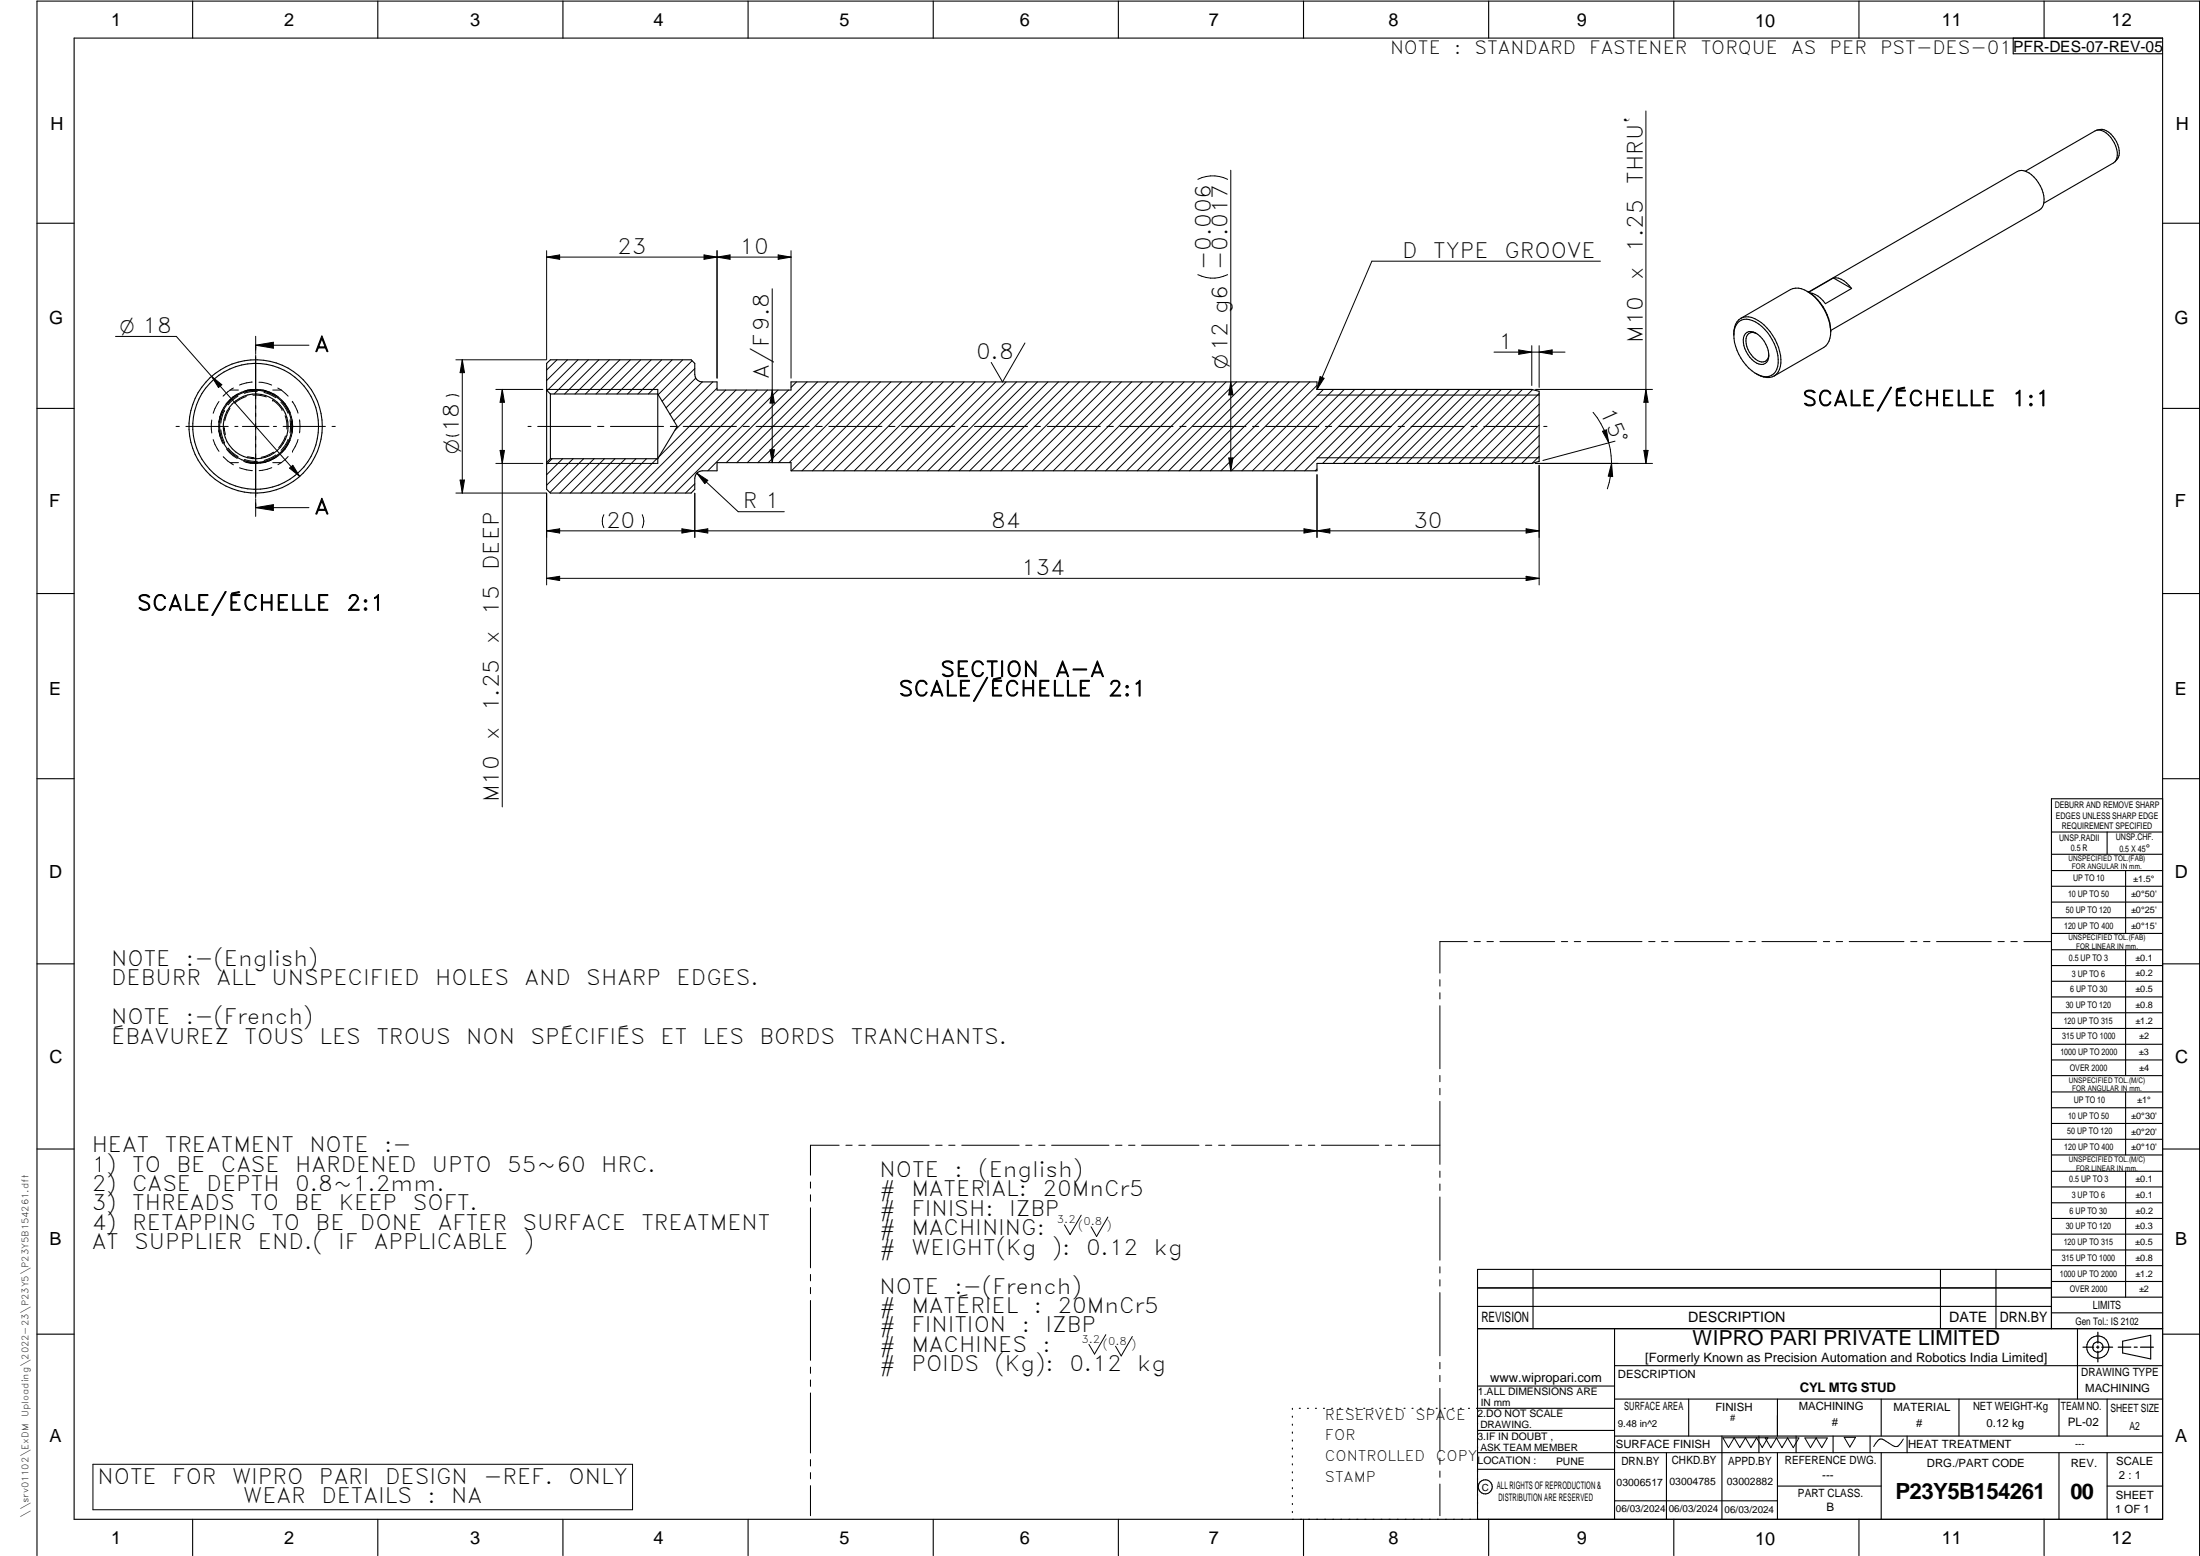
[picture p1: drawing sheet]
<svg xmlns="http://www.w3.org/2000/svg" width="594mm" height="420mm" viewBox="0 0 594 420" stroke-linecap="round" stroke-linejoin="round" font-family="sans-serif">
<g fill="none" stroke="#000" stroke-width=".3">
<path d="M20 10.3h564v400h-564zM52 .3v10M102 .3v10M152 .3v10M202 .3v10M252 .3v10M302 .3v10M352 .3v10M402 .3v10M452 .3v10M502 .3v10M543.6 10.3v4.2h40.4"/>
<path d="M552 .3v10M566.2 35.1l-19.3 11.1M566.2 35.1a4.2 4.2 0 0 1 4.9 2.4 5 5 0 0 1 .6 5.5l-.5 .6M566.2 35.1a5.2 5.2 0 0 1 4.7 3.5 4.9 4.9 0 0 1 .3 5M571.2 43.6l-19.3 11.3M10 60.3h10M488 78.7l.4 .2M488.4 78.9a13.2 13.2 0 0 1 6 10.8M488.4 78.9l56.3-32.6a3.8 3.8 0 0 1 4.6 1.5 7.8 7.8 0 0 1 2.3 8l-.9 .9-56.3 32.5M495.1 75.1a5.3 5.3 0 0 1 4.9 2.8M495.1 75.1l4.9 2.8M495.1 75.1l-6.7 3.8"/>
<path d="M500 77.9l-7.1 4.1a6.2 6.2 0 0 0-4.2-2.9M584 60.3h10M147.6 98.1l1-.9h38l1 .9v3a1.97 1.97 0 0 0 2 2h4v2.2h20v-2.2h142v2.1h58l2 .5v18.9l-2 .5h-58v2h-142v-2.2h-20v2.2h-4a2.03 2.03 0 0 0-2 2v3l-1 1h-38l-1-1zM468.2 90.1v.4M470.1 86l13.4-7.8a5 5 0 0 1 5.6 1.2 14 14 0 0 1 5.2 11 4.5 4.5 0 0 1-1.8 3.4l-13.5 7.8M470.1 86a4.4 4.4 0 0 1 4.6 .5 13.5 13.5 0 0 1 6.1 12.4 3.6 3.6 0 0 1-5.4 2.6l-1.2-.6M470.1 86a4.5 4.5 0 0 0-1.9 4.4 12.7 12.7 0 0 0 7.4 11.1 3.4 3.4 0 0 0 4.6-3.5 12.9 12.9 0 0 0-7-11.4 3.4 3.4 0 0 0-5 2.9M471.3 90.1a2.7 2.7 0 0 1 4 .7 6.7 6.7 0 0 1 2 6.6 2.01 2.01 0 0 1-3 .6 7.4 7.4 0 0 1-3.5-6.9zM474.4 90.1a1.89 1.89 0 0 0-2.2 0 1.89 1.89 0 0 0-.7 2 6.3 6.3 0 0 0 4.2 5.6 1.82 1.82 0 0 0 1.9-1.9M10 110.3h10M147.6 105.4l1 1M148.6 106.4v17.5"/>
<path d="M148.6 106.4h29l5.3 8.7-5.3 8.8h-29M177.6 105.2v19.9M584 110.3h10M148.6 123.9l-1 1M10 160.3h10M584 160.3h10M10 210.3h10M584 215.7h-30v143.1M584 210.3h10M554 224.7h30M554 230.7h30M554 235.1h30"/>
<path d="M554 239.3h30M569 224.7v6M574 235.1v17M554 243.6h30M554 247.8h30M554 252.1h30M554 256.5h30M574 256.5v33.9M10 260.3h10M554 260.7h30M554 265h30M554 269.2h30"/>
<path d="M554 273.5h30M554 277.7h30M584 260.3h10M554 282h30M554 286.2h30M554 290.4h30M554 294.9h30M554 299.1h30M574 294.9v17M10 310.3h10M554 303.4h30M554 307.6h30"/>
<path d="M554 311.9h30M554 316.3h30M574 316.3v34M584 310.3h10M554 320.5h30M554 324.8h30M554 329h30M554 333.2h30M554 337.5h30M399 358.8h185M399 352.8h155M399 347.8h155"/>
<path d="M414 342.8v16M436 358.8v51.5M524 342.8v16M539 342.8v16M554 341.8h30M554 346h30M554 350.3h30M554 354.5h30M554 342.8h-155v67.5M561 358.8v19M10 360.3h10M399 374.3h37"/>
<path d="M436 368.8h148M436 377.8h148M456 377.8v10M480 377.8v10M508 377.8v10M529 377.8v10M556 377.8v10M569 377.8v10M573.2 362.2l7.6-1.6v6.3l-7.6-1.6zM584 360.3h10M349 380.3v.3M349 382.4v.3"/>
<path d="M349 384.6v.3M349 386.7v.3M349 388.8v.3M349 391v.3M349 393.1v.3M349 395.3v.3M349 397.4v.3M349 399.5v.3M350.9 380.3h.2M353.1 380.3h.2M355.2 380.3h.3M357.4 380.3h.3"/>
<path d="M359.6 380.3h.3M361.7 380.3h.3M363.9 380.3h.3M366.1 380.3h.3M368.3 380.3h.2M370.4 380.3h.3M372.6 380.3h.3M374.8 380.3h.3M376.9 380.3h.4M379.1 380.3h.3M381.3 380.3h.3M383.4 380.3h.4"/>
<path d="M385.6 380.3h.3M387.8 380.3h.3M390 380.3h.3M392.2 380.3h.3M394.3 380.3h.3M396.5 380.3h.3M398.7 380.3h37.3M399 386.2h37M399 396.7h37M436 387.8h148M450 392.3v18M465 387.8v22.5"/>
<path d="M475 387.8v4.5M480 392.3v18M485 387.8v4.5M495 387.8v4.5M505 387.8v4.5M508 392.3v18M515 387.8v4.5M556 392.3v18M569 392.3v18M584 392.3h-185M52 410.3v9.7M102 410.3v9.7"/>
<path d="M152 410.3v9.7M202 410.3v9.7M252 410.3v9.7M302 410.3v9.7M349 401.7v.3M349 403.8v.4M349 406v.3M349 408.1v.3M352 410.3v9.7M402 410.3v9.7M436 405.3h44M452 410.3v9.7"/>
<path d="M480 401.3h28M502 410.3v9.7M552 410.3v9.7M569 401.3h15M10 420v-419.7h584v419.7"/>
<circle cx="69" cy="115.1" r="9.7"/>
<circle cx="69" cy="115.2" r="18"/>
<circle cx="69" cy="115.1" r="17"/>
<circle cx="69.1" cy="115.1" r="8.7"/>
<circle cx="566.5" cy="363.8" r="2.99"/>
<circle cx="566.5" cy="363.7" r="1.41"/>
<circle cx="401.1" cy="401.5" r="1.9"/>
</g>
<path d="M566.5 359.7v3M562.5 363.8h2.9M566.1 363.8h.7M566.5 363.4v.7M566.5 364.9v2.8M567.6 363.8h2.9M572 363.8h3.4M576.3 363.8h.8M578 363.8h3.5" fill="none" stroke="#000" stroke-width=".34"/>
<g fill="none" stroke="#000" stroke-width=".27">
<path d="M444.5 30v95.1M331.5 48.4a9 9 0 0 0-8 0M332.4 46v81.1M147.6 67.7v29.4M147.6 69.4h66M147.6 69.4l3.5-.6v1.2zM190.1 68.8v1.2l7-1.2v1.2zM193.6 67.7v34.4M208.5 78v46.9M210.1 68.8l3.5 .6-3.5 .6zM213.6 67.7v34.4M323.5 74.2a9 9 0 0 0 8 0"/>
<path d="M432.2 70.5h-61.7l-14.9 34.7M31.2 90.8h16.4l33.3 37.9M69 90.8v4.8M69 95.8v38.6M69 93.2h14.4M69 93.2l4.8-.8v1.6zM123.1 97.2h24.5M124.8 97.2v35.9M124.8 97.2l.6 3.4h-1.2zM150.4 97.2l-2.8 2.7M153.2 97.2l-5.6 5.5M156.1 97.2l-8.4 8.3"/>
<path d="M158.9 97.2l-9.3 9.2M161.7 97.2l-9.2 9.2M164.5 97.2l-9.2 9.2M167.4 97.2l-9.3 9.2M170.2 97.2l-9.3 9.2M173 97.2l-9.2 9.2M175.8 97.2l-9.2 9.2M178.7 97.2l-9.2 9.2M181.5 97.2l-9.3 9.2M184.4 97.2l-9.3 9.2M186.9 97.4l-9.1 9.2M187.6 99.5l-8.8 8.8"/>
<path d="M276.8 92.6l-6.1 10.5-3-5.2M403.4 95.1h19.2M410.1 94.5l3.5 .6-3.5 .6zM413.6 93.3v10.8M415.6 95.1l3.5-.6v1.2zM415.6 93.3v11.3M47.5 115.1h.9M50.2 115.1h11.4M57.1 101.6l2.8 2.3-.9 .7zM57.2 113.4v3.5M57.6 118.7l.4 1.3 1.1 1.9M59.1 116.1v.4"/>
<path d="M59.1 108.4l-1.1 1.9-.4 1.3M59.1 113.8v2.7M59.1 116.5l.3 1.2 .7 2M59.1 113.8v.4M59.6 116.1l1 3.3M59.8 111.3l-.7 2.5M60.1 110.6l-.3 .7M60.6 110.9l-.8 2.3-.2 1.1M60.6 110.9h.1M60.6 115.5l.3 1.8M60.6 119.5h.1M62 108.1l-.9 1-1.3 2.2"/>
<path d="M62 108.1l-.8 .9M62.1 105.3h2.3M62.1 110.3l-.7 1.2-.7 2.1M63 104.8l-1.5 1-1.3 1.2M63.4 115.1h.9M64 106.5h.1M64 106.5l-2 1.6M64.3 107l-1.4 .9-1.3 1.4M65.4 115.1h7.2M66.5 105.5l-.6 .2M66.5 105.5l-2.5 1M66.5 107.1a7.7 7.7 0 0 0-3.1 1.8"/>
<path d="M66.7 105.3h4.6M68.1 103.2l-1.5 .2-1.9 .6M68.3 106.7a8 8 0 0 1 3.6 .5M69 105.2h.5M69 105.2l-2.5 .3M69 105.2l2.6 .3M69.5 105.7a7.8 7.8 0 0 0-3.6 .5M69.9 103.2l2.3 .3 1.2 .5M71.3 106l1.1 .3 2.1 1.1M71.5 105.5h.1M71.6 105.5l2.4 1M73.6 108l1 .8 1.6 1.7"/>
<path d="M73.6 108h.1M73.7 105.3h2.2M73.8 115.1h.9M74 106.5l.9 .5M74 106.5l1.1 .7 1.9 1.9M75 104.8l1 .6 1.8 1.6M75.9 108.6l1.3 1.7 .6 1.3M76.2 110.6h.1M76.3 108.3l.7 .8M76.4 115.1h11.5M77 109.1l1.3 2.2M77 112.3a7.8 7.8 0 0 1 .5 3.6"/>
<path d="M77.1 117.7l-.9 1.9-.9 1.3M77.8 118.7l-.6 1.3-1.3 1.6M78.3 111.3v.2M78.3 111.3l.6 2.5M78.3 118.9l-.6 1.2M78.3 113.4l.2 1.7-.2 1.8M78.9 113.3v.5M78.9 108.4h.1M78.9 113.8v2.7M78.9 116.5l-.2 1.2-1 2.4M78.9 116.5v.5M79 108.4l1.5 3.1"/>
<path d="M80.5 118.7l-1.5 3.1M80.9 113.4v3.5M89.7 115.1h.8M120.5 117.4a4.1 4.1 0 0 0 3.4 0M120.5 107a3.8 3.8 0 0 1 3.4 0M133.9 105.2h12.7M135.6 105.2v112.7M135.6 105.2l.6 3.4h-1.2zM142.6 115.1h.8M145.2 115.1h14.3M147.6 105.2h30M161.4 115.1h1.7"/>
<path d="M164.8 115.1h14.4M181 115.1h1.7M184.5 115.1h14.4M187.9 102.1l-8 8M189.6 103.1l-8.7 8.8M192.5 103.1l-10.5 10.5M193.6 104.8l-11.4 11.4M196 105.3l-18 18M198.7 105.3l-27.7 27.8M200.7 115.1h1.6M201.6 105.3l-27.8 27.8M204.2 115.1h14.3"/>
<path d="M204.4 105.3l-27.8 27.8M207.3 105.3l-27.9 27.8M208.5 105.3l.6 3.5h-1.2zM210.1 105.3l-27.8 27.8M212.9 105.3l-21.8 21.8M215.1 103.1l-1.5 1.5M217.9 103.1l-21.8 21.8M220.3 115.1h1.7M220.8 103.1l-21.8 21.8M223.6 103.1l-21.8 21.8M223.8 115.1h14.4M226.4 103.1l-21.8 21.8"/>
<path d="M229.3 103.1l-21.8 21.8M232.1 103.1l-21.8 21.8M234.9 103.1l-21.8 21.8M237.7 103.1l-24 24M240 115.1h1.7M240.6 103.1l-24 24M243.4 103.1l-24 24M243.5 115.1h14.3M246.2 103.1l-24 24M249 103.1l-24 24M251.9 103.1l-24 24M254.7 103.1l-24 24"/>
<path d="M257.5 103.1l-24 24M259.6 115.1h1.7M260.3 103.1l-23.9 24M263.1 115.1h14.4M263.2 103.1l-24 24M266 103.1l-24 24M268.9 103.1l-24.1 24M271.7 103.1l-24 24M274.5 103.1l-24 24M277.3 103.1l-24 24M279.3 115.1h1.7M280.2 103.1l-24 24"/>
<path d="M282.8 115.1h14.3M283 103.1l-24 24M285.8 103.1l-24 24M288.7 103.1l-24 24M291.5 103.1l-24 24M294.3 103.1l-24 24M297.1 103.1l-24 24M298.9 115.1h1.7M300 103.1l-24 24M302.4 115.1h14.4M302.8 103.1l-24 24M305.6 103.1l-24 24"/>
<path d="M308.4 103.1l-24 24M311.3 103.1l-24 24M314.1 103.1l-24 24M316.9 103.1l-24 24M318.6 115.1h1.7M319.7 103.1l-23.9 24M322.1 115.1h14.4M322.6 103.1l-24 24M325.4 103.1l-24 24M328.2 103.1l-24 24M331.1 103.1l-24 24M332.4 103.1l.5 3.5h-1.1z"/>
<path d="M333.9 103.1l-24 24M336.7 103.1l-24 24M338.2 115.1h1.7M339.5 103.1l-24 24M341.8 115.1h14.3M342.4 103.1l-24 24M345.2 103.1l-24 24M348.1 103.1l-24 24M350.9 103.1l-24.1 24M353.7 103.1l-24 24M355.6 104.1l-23.1 23M355.6 106.7h60"/>
<path d="M356.5 101.7l1 .5-1.9 3zM357.4 105.2l-22 21.9M357.9 115.1h1.7M360.2 105.2l-22 21.9M361.4 115.1h14.3M363 105.2l-22 21.9M365.8 105.2l-22 21.9M368.7 105.2l-22 21.9M371.5 105.2l-22 21.9M374.3 105.2l-22 21.9M377.1 105.2l-19.9 19.9M377.5 115.1h1.8"/>
<path d="M380 105.2l-20 19.9M381 115.1h14.4M382.8 105.2l-20 19.9M385.6 105.2l-20 19.9M388.5 105.2l-20 19.9M391.3 105.2l-20 19.9M394.1 105.2l-20 19.9M397 105.2l-20 19.9M397.2 115.1h1.7M399.8 105.2l-20 19.9M400.7 115.1h14.4M402.6 105.2l-20 19.9"/>
<path d="M405.4 105.2l-20 19.9M408.3 105.2l-20 19.9M411.1 105.2l-20 19.9M413.8 105.2l-19.9 19.9M414.6 105.2h31.6M415.6 114.8l-10.4 10.3M415.6 106.3l-18.9 18.8M415.6 109.1l-16 16M415.6 117.6l-7.6 7.5M415.6 111.9l-13.2 13.2M416.8 115.1h.9M430.2 111.3a22.3 22.3 0 0 1 4.2 8.2"/>
<path d="M432.7 116.5l1.1-.4 .6 3.4zM434.4 119.5a21 21 0 0 1-.4 12.5M436.1 119.1l-19.5 5.2M444.5 105.2l.5 3.4h-1.1zM60.3 123.3l1.2 1.2 1.5 1M61.2 121.3l1.7 1.8 1.1 .7M61.6 121l1.3 1.4 1.4 .9M62.1 124.9h2.3M64.7 126.3l3.4 .8M65.8 124.6l1.9 .5h1.3M66 124.1l1.5 .4 2 .1M66.7 124.9h4.6"/>
<path d="M66.8 123.3l1.8 .3M69 137.1l4.8-.8v1.5zM69 134.7v4.7M69 137.1h14.4M69.5 125.1h-.5M73.4 126.3l-1.2 .4-2.2 .4M73.7 124.9h2.2M73.9 122.1l-2.3 1.1-1.1 .3M74 123.8a9.8 9.8 0 0 1-5 1.3M74.5 122.9l-.9 .5-2.3 .9M74.8 123.3l-.8 .5M77 121.2l-1.9 1.9-1.1 .7"/>
<path d="M77 121.2l-.7 .8M77.7 120.1l-.7 1.1M77.8 123.3l-1.8 1.6-.9 .6M78.2 126.4l.9-.8 1.8 3.1zM79 121.8h.1M123.1 133.1h24.5M124.2 129.6h1.2l-.6 3.5zM133.9 125.1h12.7M135 121.6h1.2l-.6 3.5zM147.6 125.1h30M147.6 133.2v24.7M149.1 123.9l-1.5 1.4"/>
<path d="M151.9 123.9l-4.3 4.3M154.8 123.9l-7.2 7.1M157.6 123.9l-9.1 9.1M160.4 123.9l-9.2 9.2M163.1 139a3.9 3.9 0 0 0 0 3.5M163.2 123.9l-9.2 9.2M166.1 123.9l-9.3 9.2M168.9 123.9l-9.2 9.2M171.7 123.9l-9.2 9.2M173.4 139a3.9 3.9 0 0 1 0 3.5M174.6 123.9l-9.3 9.2M177.4 123.9l-9.3 9.2"/>
<path d="M187.6 130.6l-2.5 2.5M187.6 133.2v11.9M188.2 127.8l2.9 1.9-.8 .9zM188.2 127.8l11.1 10.4h12.5M207.9 121.5h1.2l-.6 3.4zM331.8 123.7h1.1l-.5 3.4zM355.6 126.7l-.4 .4M355.6 123.6h60M355.6 128.2v16.9M414.6 125.1h31.6M415.6 123.2l-1.8 1.9M415.6 120.4l-4.7 4.7"/>
<path d="M415.6 125.6v32.3M435.2 125.1l.3 3.6-1.2-.1zM443.9 121.6h1.1l-.5 3.5zM147.6 143.3h268M147.6 156.2h268M147.6 143.3l3.5-.5v1.1zM147.6 156.2l3.5-.6v1.2zM184.1 142.8l3.5 .5-3.5 .6zM187.6 143.3l3.5-.5v1.1zM352.1 142.8l3.5 .5-3.5 .6zM355.6 143.3l3.5-.5v1.1zM412.1 142.8l3.5 .5-3.5 .6z"/>
<path d="M412.1 155.6l3.5 .6-3.5 .6zM396.2 254.3h-7.4v8.5M398.1 254.3h1.6M401.5 254.3h1.8M405 254.3h14.8M421.6 254.3h1.7M425.1 254.3h1.7M428.6 254.3h14.8M445.2 254.3h1.7M448.7 254.3h1.7M452.2 254.3h14.8M468.8 254.3h1.7"/>
<path d="M472.3 254.3h1.7M475.8 254.3h14.8M492.4 254.3h1.7M495.8 254.3h1.8M499.4 254.3h14.7M516 254.3h1.6M519.4 254.3h1.8M522.9 254.3h14.8M539.5 254.3h1.7M543 254.3h1.7M546.5 254.3h7.4M388.8 264.5v1.8"/>
<path d="M388.8 268.1v1.6M388.8 271.6v17M388.8 290.4v1.7M388.8 293.9v1.7M388.8 297.4v17M218.9 319.2v1.6M226.6 309.2h-7.7v8.1M228.4 309.2h1.7M231.9 309.2h1.7M235.4 309.2h15.5M252.7 309.2h1.7M256.2 309.2h1.7"/>
<path d="M259.7 309.2h15.5M277 309.2h1.7M280.5 309.2h1.7M284 309.2h15.5M301.2 309.2h1.8M304.8 309.2h1.7M308.3 309.2h15.5M325.5 309.2h1.7M329.1 309.2h1.6M332.6 309.2h15.4M349.8 309.2h1.7M353.3 309.2h1.7"/>
<path d="M356.8 309.2h15.5M374.1 309.2h1.7M377.6 309.2h1.7M381.1 309.2h7.7M388.8 316.2v1.7M388.8 319.7v1.7M218.9 322.6v1.8M218.9 326.1v16.2M292 328.1l-3 5.3-1.6-2.6M299.2 328.6l-3.1 5.3-1.5-2.6M388.8 323.2v17.1M218.9 344.1v1.8"/>
<path d="M218.9 347.6v1.7M218.9 351.2v16.1M388.8 342.1v1.6M388.8 345.6v1.7M388.8 349v17.1M218.9 369.1v1.7M218.9 372.6v1.8M218.9 376.1v16.2M298.6 360.4l-3 5.2-1.6-2.6M305.8 360.9l-3 5.2-1.6-2.6M388.8 367.9v1.7M388.8 371.4v1.7"/>
<path d="M388.8 374.9v17M25.1 395.4h145.7v12.3h-145.7zM218.9 394.1v1.8M218.9 397.6v1.7M388.8 393.7v1.7M388.8 397.2v1.7M465.2 388.2h12.2l-1.5 2.7-1.6-2.7-1.5 2.7-1.5-2.7-1.5 2.7-1.5-2.7-1.5 2.7zM476.7 388.3h9.1l-1.6 2.6-1.5-2.6-1.5 2.6-1.5-2.6-1.5 2.6zM487.4 388.3h6l-1.5 2.6-1.5-2.6-1.5 2.6zM498 388.1h3.1l-1.6 2.6zM514 388.6l-1.1 1.5a1.2 1.2 0 0 1-1.8 .3l-1.8-1.2a1.55 1.55 0 0 0-1.6-.6 1.55 1.55 0 0 0-1.2 1.1l-.5 .9M218.9 401.2v8.1"/>
<path d="M388.8 400.7v8.6"/>
</g>
<g fill="#000">
<path d="M147.6 69.4l3.5-.6v1.2zM190.1 68.8l3.5 .6-3.5 .6zM193.6 69.4l3.5-.6v1.2zM210.1 68.8l3.5 .6-3.5 .6zM69 93.2l4.8-.8v1.6zM410.1 94.5l3.5 .6-3.5 .6zM415.6 95.1l3.5-.6v1.2zM57.1 101.6l2.8 2.3-.9 .7zM124.8 97.2l.6 3.4h-1.2zM135.6 105.2l.6 3.4h-1.2zM208.5 105.3l.6 3.5h-1.2zM332.4 103.1l.5 3.5h-1.1z"/>
<path d="M356.5 101.7l1 .5-1.9 3zM432.7 116.5l1.1-.4 .6 3.4zM444.5 105.2l.5 3.4h-1.1zM69 137.1l4.8-.8v1.5zM78.2 126.4l.9-.8 1.8 3.1zM124.2 129.6h1.2l-.6 3.5zM135 121.6h1.2l-.6 3.5zM188.2 127.8l2.9 1.9-.8 .9zM207.9 121.5h1.2l-.6 3.4zM331.8 123.7h1.1l-.5 3.4zM435.2 125.1l.3 3.6-1.2-.1zM443.9 121.6h1.1l-.5 3.5z"/>
<path d="M147.6 143.3l3.5-.5v1.1zM147.6 156.2l3.5-.6v1.2zM184.1 142.8l3.5 .5-3.5 .6zM187.6 143.3l3.5-.5v1.1zM352.1 142.8l3.5 .5-3.5 .6zM355.6 143.3l3.5-.5v1.1zM412.1 142.8l3.5 .5-3.5 .6zM412.1 155.6l3.5 .6-3.5 .6z"/>
</g>
<text font-size="6" x="511.8" y="404.8">P23Y5B154261</text>
<text font-size="5.9" x="559.1" y="404.7">00</text>
<g font-size="5.7">
<text x="443.6" y="49.7" transform="rotate(-90 443.6 49.7)">THRU`</text>
<text x="166.7" y="68.5">23</text>
<text x="199.7" y="68.5">10</text>
<text x="378.7" y="69.7">D</text>
<text x="387" y="69.7">TYPE</text>
<text x="406.2" y="69.7">GROOVE</text>
<text x="443.6" y="67.9" transform="rotate(-90 443.6 67.9)">1.25</text>
<text x="326.9" y="72.9" transform="rotate(-90 326.9 72.9)">-0.006</text>
<text x="443.6" y="75.7" transform="rotate(-90 443.6 75.7)">x</text>
<text x="84.9" y="95">A</text>
<text x="404.7" y="94.2">1</text>
<text x="443.6" y="92.5" transform="rotate(-90 443.6 92.5)">M10</text>
<text x="263.6" y="97">0.8</text>
<text x="207.6" y="102.2" transform="rotate(-90 207.6 102.2)">A/F9.8</text>
<text x="432" y="111.3" transform="rotate(66 432 111.3)">15°</text>
<text x="486.7" y="109.6">SCALE/ÉCHELLE</text>
<text x="543.2" y="109.6">1:1</text>
<text x="200.6" y="137.3">R 1</text>
<text x="84.9" y="138.8">A</text>
<text x="163.7" y="142.5">20</text>
<text x="267.7" y="142.5">84</text>
<text x="381.7" y="142.5">30</text>
<text x="134.7" y="153.9" transform="rotate(-90 134.7 153.9)">DEEP</text>
<text x="275.7" y="155.3">134</text>
<text x="37" y="164.8">SCALE/ÉCHELLE</text>
<text x="93.5" y="164.8">2:1</text>
<text x="134.7" y="166" transform="rotate(-90 134.7 166)">15</text>
<text x="134.7" y="173.8" transform="rotate(-90 134.7 173.8)">x</text>
<text x="253.9" y="182.7">SECTION</text>
<text x="284.9" y="182.7">A-A</text>
<text x="242.6" y="188">SCALE/ÉCHELLE</text>
<text x="299.2" y="188">2:1</text>
<text x="134.7" y="192.1" transform="rotate(-90 134.7 192.1)">1.25</text>
<text x="134.7" y="199.9" transform="rotate(-90 134.7 199.9)">x</text>
<text x="134.7" y="216.7" transform="rotate(-90 134.7 216.7)">M10</text>
<text x="30" y="260.8">NOTE</text>
<text x="50.2" y="260.8">:-(English)</text>
<text x="30" y="266.1">DEBURR</text>
<text x="58.5" y="266.1">ALL</text>
<text x="73.4" y="266.1">UNSPECIFIED</text>
<text x="117.5" y="266.1">HOLES</text>
<text x="141.7" y="266.1">AND</text>
<text x="158.3" y="266.1">SHARP</text>
<text x="182.7" y="266.1">EDGES.</text>
<text x="30" y="276.6">NOTE</text>
<text x="30" y="281.8">ÉBAVUREZ</text>
<text x="50.2" y="276.6">:-(French)</text>
<text x="66" y="281.8">TOUS</text>
<text x="86.3" y="281.8">LES</text>
<text x="101.6" y="281.8">TROUS</text>
<text x="125.9" y="281.8">NON</text>
<text x="143.3" y="281.8">SPÉCIFIÉS</text>
<text x="178.4" y="281.8">ET</text>
<text x="189.7" y="281.8">LES</text>
<text x="205.1" y="281.8">BORDS</text>
<text x="229.7" y="281.8">TRANCHANTS.</text>
<text x="24.8" y="311.1">HEAT</text>
<text x="44.5" y="311.1">TREATMENT</text>
<text x="83.6" y="311.1">NOTE</text>
<text x="103.8" y="311.1">:-</text>
<text x="24.8" y="316.4">1)</text>
<text x="35.7" y="316.4">TO</text>
<text x="47.7" y="316.4">BE</text>
<text x="59.6" y="316.4">CASE</text>
<text x="79.7" y="316.4">HARDENED</text>
<text x="116.6" y="316.4">UPTO</text>
<text x="137" y="316.4">55~60</text>
<text x="162.4" y="316.4">HRC.</text>
<text x="237.5" y="317.8">NOTE</text>
<text x="257.7" y="317.8">:</text>
<text x="264.1" y="317.8">(English)</text>
<text x="24.8" y="321.6">2)</text>
<text x="35.7" y="321.6">CASE</text>
<text x="55.8" y="321.6">DEPTH</text>
<text x="79.7" y="321.6">0.8~1.2mm.</text>
<text x="237.5" y="323">#</text>
<text x="246.1" y="323">MATERIAL:</text>
<text x="281.5" y="323">20MnCr5</text>
<text x="24.8" y="326.9">3)</text>
<text x="35.7" y="326.9">THREADS</text>
<text x="67.6" y="326.9">TO</text>
<text x="79.5" y="326.9">BE</text>
<text x="91.5" y="326.9">KEEP</text>
<text x="111.5" y="326.9">SOFT.</text>
<text x="237.5" y="328.3">#</text>
<text x="246.1" y="328.3">FINISH:</text>
<text x="272.5" y="328.3">IZBP</text>
<text x="24.8" y="332.1">4)</text>
<text x="35.7" y="332.1">RETAPPING</text>
<text x="73.3" y="332.1">TO</text>
<text x="85.2" y="332.1">BE</text>
<text x="97.2" y="332.1">DONE</text>
<text x="118.2" y="332.1">AFTER</text>
<text x="141.1" y="332.1">SURFACE</text>
<text x="173.2" y="332.1">TREATMENT</text>
<text x="237.5" y="333.5">#</text>
<text x="246.1" y="333.5">MACHINING:</text>
<text x="24.8" y="337.4">AT</text>
<text x="36.3" y="337.4">SUPPLIER</text>
<text x="69.7" y="337.4">END.(</text>
<text x="91.3" y="337.4">IF</text>
<text x="100.9" y="337.4">APPLICABLE</text>
<text x="141.5" y="337.4">)</text>
<text x="237.5" y="338.8">#</text>
<text x="246.1" y="338.8">WEIGHT(Kg</text>
<text x="284" y="338.8">):</text>
<text x="293.3" y="338.8">0.12</text>
<text x="311.6" y="338.8">kg</text>
<text x="237.5" y="349.3">NOTE</text>
<text x="257.7" y="349.3">:-(French)</text>
<text x="237.5" y="354.5">#</text>
<text x="237.5" y="359.8">#</text>
<text x="246.1" y="359.8">FINITION</text>
<text x="246.1" y="354.5">MATÉRIEL</text>
<text x="275.9" y="359.8">:</text>
<text x="279.2" y="354.5">:</text>
<text x="282.3" y="359.8">IZBP</text>
<text x="285.6" y="354.5">20MnCr5</text>
<text x="237.5" y="365">#</text>
<text x="246.1" y="365">MACHINES</text>
<text x="281.5" y="365">:</text>
<text x="237.5" y="370.3">#</text>
<text x="246.1" y="370.3">POIDS</text>
<text x="268.5" y="370.3">(Kg):</text>
<text x="288.8" y="370.3">0.12</text>
<text x="307.1" y="370.3">kg</text>
<text x="26.3" y="400.6">NOTE</text>
<text x="46.5" y="400.6">FOR</text>
<text x="62.7" y="400.6">WIPRO</text>
<text x="86.1" y="400.6">PARI</text>
<text x="104" y="400.6">DESIGN</text>
<text x="130.5" y="400.6">-REF.</text>
<text x="153.5" y="400.6">ONLY</text>
<text x="65.7" y="405.9">WEAR</text>
<text x="86.8" y="405.9">DETAILS</text>
<text x="115.4" y="405.9">:</text>
<text x="121.8" y="405.9">NA</text>
</g>
<text font-size="5.6" x="457" y="363.2">WIPRO PARI PRIVATE LIMITED</text>
<g font-size="5.4">
<text x="32.4" y="90">O 18</text>
<text x="331.5" y="99.5" transform="rotate(-90 331.5 99.5)">O12 g6 -0.017</text>
<text x="123.9" y="122.7" transform="rotate(-90 123.9 122.7)">O 18</text>
</g>
<g font-size="4.9">
<text x="30" y="6.9">1</text>
<text x="76.7" y="6.9">2</text>
<text x="127" y="6.9">3</text>
<text x="176.5" y="6.9">4</text>
<text x="226.7" y="6.9">5</text>
<text x="275.4" y="6.9">6</text>
<text x="326.4" y="6.9">7</text>
<text x="375" y="6.9">8</text>
<text x="425.8" y="6.9">9</text>
<text x="473.9" y="7.3">10</text>
<text x="524.3" y="6.9">11</text>
<text x="570.2" y="6.9">12</text>
<text x="375.4" y="14.5">NOTE</text>
<text x="392.7" y="14.5">:</text>
<text x="398.2" y="14.5">STANDARD</text>
<text x="429.2" y="14.5">FASTENER</text>
<text x="459.2" y="14.5">TORQUE</text>
<text x="483.7" y="14.5">AS</text>
<text x="494.1" y="14.5">PER</text>
<text x="507.7" y="14.5">PST-DES-01</text>
<text x="13.6" y="35.1">H</text>
<text x="587.6" y="35.1">H</text>
<text x="13.2" y="87.5">G</text>
<text x="587.2" y="87.5">G</text>
<text x="13.2" y="137">F</text>
<text x="587.2" y="137">F</text>
<text x="13.2" y="187.6">E</text>
<text x="587.2" y="187.6">E</text>
<text x="13.2" y="237">D</text>
<text x="587.2" y="237">D</text>
<text x="13.4" y="287.1">C</text>
<text x="587.4" y="287.1">C</text>
<text x="13.4" y="336.2">B</text>
<text x="587.4" y="336.2">B</text>
<text x="13.4" y="389.3">A</text>
<text x="587.4" y="389.3">A</text>
<text x="30" y="416.9">1</text>
<text x="76.7" y="416.9">2</text>
<text x="127" y="416.9">3</text>
<text x="176.5" y="416.9">4</text>
<text x="226.7" y="416.9">5</text>
<text x="275.4" y="416.9">6</text>
<text x="326.4" y="416.9">7</text>
<text x="375" y="416.9">8</text>
<text x="425.8" y="416.9">9</text>
<text x="473.9" y="417.3">10</text>
<text x="524.3" y="416.9">11</text>
<text x="570.2" y="416.9">12</text>
</g>
<text font-size="4.2" x="543.6" y="14">PFR-DES-07-REV-05</text>
<g font-size="3.9">
<text x="400" y="357.1">REVISION</text>
<text x="455.9" y="357.1">DESCRIPTION</text>
<text x="526.4" y="357.1">DATE</text>
<text x="540" y="357.1">DRN.BY</text>
<text x="357.8" y="383.3">RESERVED</text>
<text x="382.3" y="383.3">SPACE</text>
<text x="357.8" y="388.9">FOR</text>
<text x="357.8" y="394.5">CONTROLLED</text>
<text x="387.8" y="394.5">COPY</text>
<text x="357.8" y="400">STAMP</text>
</g>
<text font-size="3.6" x="486" y="375.8">CYL MTG STUD</text>
<g font-size="3.5">
<text x="444.3" y="367.7">[Formerly Known as Precision Automation and Robotics India Limited]</text>
<text x="402.4" y="373.3">www.wipropari.com</text>
</g>
<g font-size="3.1">
<text x="565.1" y="353.5">LIMITS</text>
<text x="562" y="371.7">DRAWING TYPE</text>
<text x="436.9" y="372.1">DESCRIPTION</text>
<text x="563.1" y="375.9">MACHINING</text>
<text x="438.6" y="380.8">SURFACE AREA</text>
<text x="463.2" y="380.9">FINISH</text>
<text x="485.7" y="380.8">MACHINING</text>
<text x="511.3" y="380.9">MATERIAL</text>
<text x="532.8" y="380.7">NET WEIGHT-Kg</text>
<text x="556.5" y="380.7">TEAM NO.</text>
<text x="569.9" y="381.2">SHEET SIZE</text>
<text x="494.6" y="385.1">#</text>
<text x="517.4" y="385.3">#</text>
<text x="536.4" y="385.3">0.12 kg</text>
<text x="558.4" y="385.1">PL-02</text>
<text x="575" y="386.1">A2</text>
<text x="436.3" y="391">SURFACE FINISH</text>
<text x="437.8" y="395.5">DRN.BY</text>
<text x="451.4" y="395.4">CHKD.BY</text>
<text x="466.6" y="395.5">APPD.BY</text>
<text x="482" y="395.4">REFERENCE DWG.</text>
<text x="515.3" y="391.1">HEAT TREATMENT</text>
<text x="571.4" y="395.6">SCALE</text>
<text x="492.1" y="399.4">---</text>
<text x="520.4" y="396.2">DRG./PART CODE</text>
<text x="559.2" y="396.1">REV.</text>
<text x="572.2" y="399.5">2 : 1</text>
<text x="485.5" y="404.3">PART CLASS.</text>
<text x="493.2" y="407.9">B</text>
<text x="571.4" y="404.7">SHEET</text>
<text x="571.2" y="408.4">1 OF 1</text>
</g>
<text font-size="3" x="579.5" y="230.1">°</text>
<g font-size="2.8">
<text x="285.4" y="330.3">3.2</text>
<text x="291.2" y="331.9">(</text>
<text x="292.6" y="330.8">0.8</text>
<text x="298.8" y="331.9">)</text>
<text x="560.4" y="357.7">Gen Tol.: IS 2102</text>
<text x="292" y="362.6">3.2</text>
<text x="297.8" y="364.1">(</text>
<text x="299.2" y="363.1">0.8</text>
<text x="305.4" y="364.1">)</text>
<text x="399.1" y="376.6">1.ALL DIMENSIONS ARE</text>
<text x="399" y="382.7">2.DO NOT SCALE</text>
<text x="399" y="388.7">3.IF IN DOUBT ,</text>
<text x="399" y="395.4">LOCATION :</text>
<text x="420.2" y="395.6">PUNE</text>
<text x="404.2" y="402">ALL RIGHTS OF REPRODUCTION &amp;</text>
<text x="436.5" y="401.2">03006517</text>
<text x="450.8" y="400.9">03004785</text>
<text x="466.3" y="401">03002882</text>
<text x="404.7" y="405.4">DISTRIBUTION ARE RESERVED</text>
</g>
<g font-size="2.7">
<text x="399.9" y="379.7">IN mm</text>
<text x="399.7" y="385.7">DRAWING.</text>
<text x="436.9" y="385.4">9.48 in^2</text>
<text x="399.7" y="391.8">ASK TEAM MEMBER</text>
<text x="400.1" y="402.5">C</text>
<text x="436.4" y="408.3">06/03/2024</text>
<text x="450.6" y="408.4">06/03/2024</text>
<text x="465.7" y="408.5">06/03/2024</text>
</g>
<g font-size="2.5">
<text x="554.9" y="218.3">DEBURR AND REMOVE SHARP</text>
<text x="555.2" y="221">EDGES UNLESS SHARP EDGE</text>
<text x="556.1" y="227.1">UNSP.RADII</text>
<text x="556.8" y="223.8">REQUIREMENT SPECIFIED</text>
<text x="571.4" y="226.9">UNSP.CHF.</text>
<text x="559.2" y="229.9">0.5 R</text>
<text x="572.3" y="230.1">0.5 X 45</text>
<text x="559.8" y="238">UP TO 10</text>
<text x="576.1" y="238.1">±1.5°</text>
<text x="558.5" y="242.2">10 UP TO 50</text>
<text x="575.5" y="242.3">±0°50'</text>
<text x="557.4" y="250.7">120 UP TO 400</text>
<text x="557.9" y="246.5">50 UP TO 120</text>
<text x="575.5" y="250.7">±0°15'</text>
<text x="575.5" y="246.5">±0°25'</text>
<text x="558.7" y="259.4">0.5 UP TO 3</text>
<text x="559.5" y="263.7">3 UP TO 6</text>
<text x="576.6" y="263.6">±0.2</text>
<text x="576.6" y="259.4">±0.1</text>
<text x="559" y="267.9">6 UP TO 30</text>
<text x="576.6" y="267.9">±0.5</text>
<text x="557.8" y="272.2">30 UP TO 120</text>
<text x="576.6" y="272.2">±0.8</text>
<text x="556.9" y="280.7">315 UP TO 1000</text>
<text x="557.3" y="276.4">120 UP TO 315</text>
<text x="576.6" y="276.4">±1.2</text>
<text x="577.7" y="280.7">±2</text>
<text x="556.4" y="284.9">1000 UP TO 2000</text>
<text x="577.6" y="284.9">±3</text>
<text x="558.9" y="289.2">OVER 2000</text>
<text x="577.7" y="289.3">±4</text>
<text x="560" y="297.9">UP TO 10</text>
<text x="577.1" y="297.9">±1°</text>
<text x="558.5" y="302.1">10 UP TO 50</text>
<text x="575.5" y="302.1">±0°30'</text>
<text x="557.4" y="310.6">120 UP TO 400</text>
<text x="558.2" y="306.3">50 UP TO 120</text>
<text x="575.5" y="310.6">±0°10'</text>
<text x="575.5" y="306.4">±0°20'</text>
<text x="558.8" y="319.2">0.5 UP TO 3</text>
<text x="559.4" y="323.4">3 UP TO 6</text>
<text x="576.6" y="319.2">±0.1</text>
<text x="576.6" y="323.5">±0.1</text>
<text x="558.9" y="327.7">6 UP TO 30</text>
<text x="576.7" y="327.7">±0.2</text>
<text x="557.8" y="332">30 UP TO 120</text>
<text x="576.6" y="332">±0.3</text>
<text x="556.8" y="340.5">315 UP TO 1000</text>
<text x="557.3" y="336.3">120 UP TO 315</text>
<text x="576.6" y="336.3">±0.5</text>
<text x="576.6" y="340.5">±0.8</text>
<text x="556.2" y="344.7">1000 UP TO 2000</text>
<text x="576.6" y="344.7">±1.2</text>
<text x="558.9" y="349">OVER 2000</text>
<text x="577.6" y="349">±2</text>
<text x="467.2" y="383.8">#</text>
<text x="560.4" y="390.7">---</text>
</g>
<g font-size="2.4">
<text x="7.7" y="382.7" transform="rotate(-90 7.7 382.7)">Uploading\2022-23\P23Y5\P23Y5B154261.dft</text>
<text x="7.7" y="409.8" transform="rotate(-90 7.7 409.8)">\\srv01102\ExDM</text>
</g>
<g font-size="2.1">
<text x="558.5" y="232.4">UNSPECIFIED TOL.(FAB)</text>
<text x="559.5" y="234.7">FOR ANGULAR IN mm.</text>
<text x="558.6" y="253.9">UNSPECIFIED TOL.(FAB)</text>
<text x="560.7" y="256.3">FOR LINEAR IN mm.</text>
<text x="558.7" y="292.3">UNSPECIFIED TOL.(M/C)</text>
<text x="559.6" y="294.7">FOR ANGULAR IN mm.</text>
<text x="558.7" y="313.7">UNSPECIFIED TOL.(M/C)</text>
<text x="560.6" y="316.1">FOR LINEAR IN mm.</text>
</g>
</svg>
